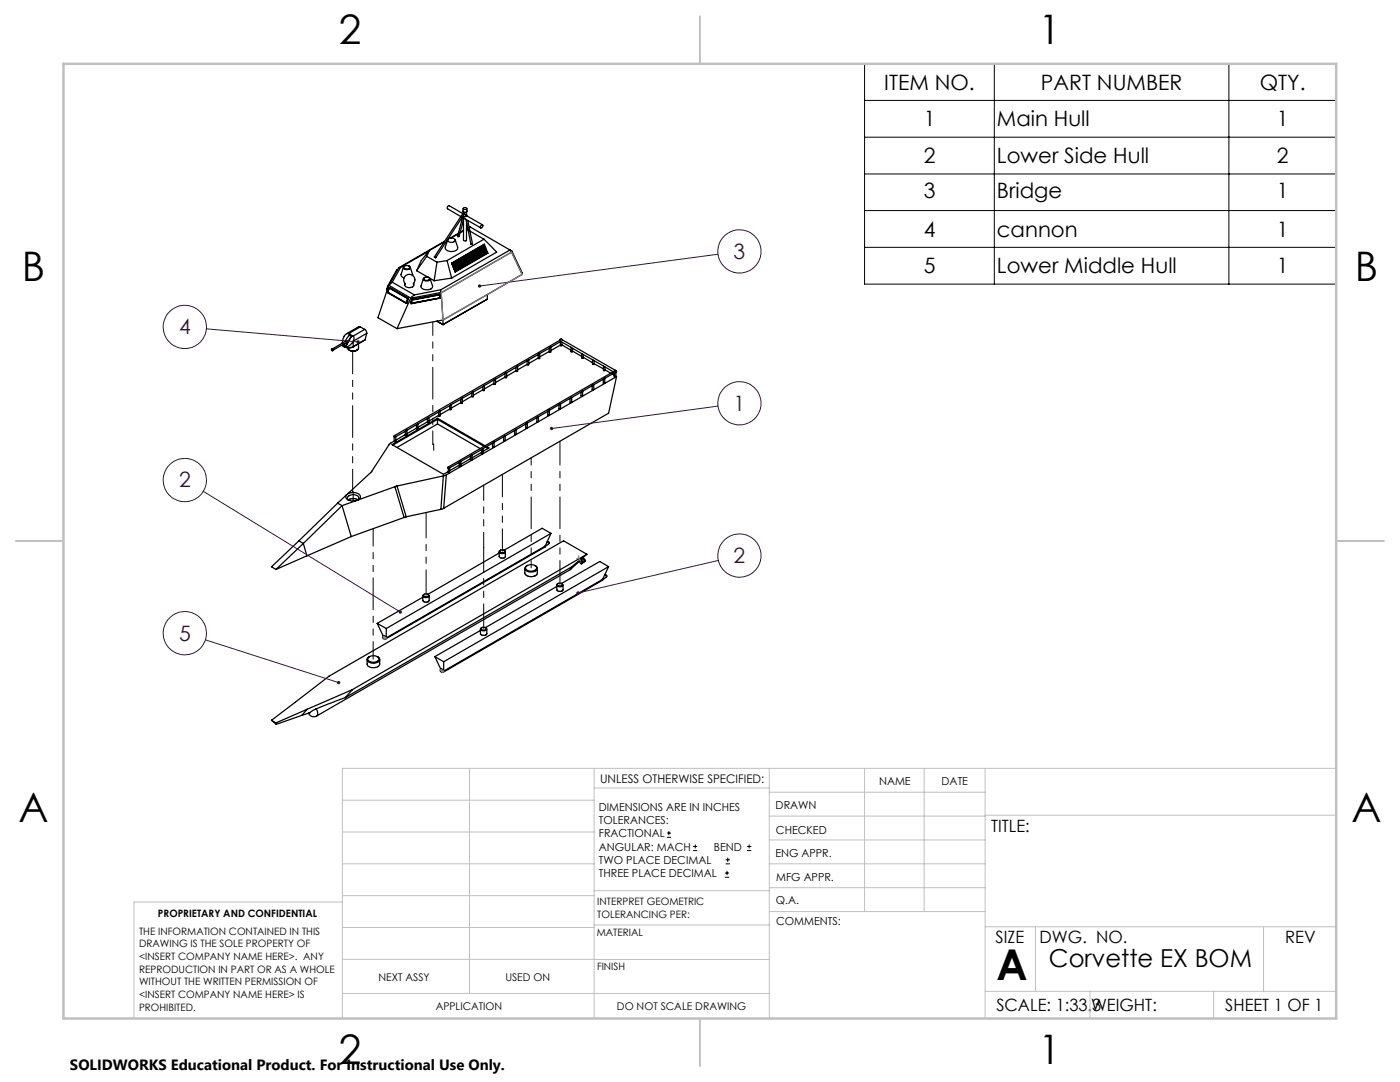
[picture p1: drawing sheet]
<svg xmlns="http://www.w3.org/2000/svg" width="279mm" height="216mm" viewBox="0 0 279 216" stroke-linecap="round" stroke-linejoin="round" font-family="sans-serif">
<g fill="none" stroke="#000" stroke-width=".25">
<path d="M77.2 57.7l.1 .1M77.2 57.7h.1M77.4 58.3h.1M77.4 57.1l-.2 .6M77.4 57.1h.1M77.4 58.3l3.6 2.1M77.4 57v.1M77.4 57h.1M77.6 57l-2.2 6.4 3.8 2.2M77.6 57.5l-.2 .9 3.6 2.1M77.6 56.9v.1M77.6 56.9l4.3 2.5"/>
<path d="M77.6 57.5h.1M77.7 57.5l-.3 .8M77.7 57.5h-.1M77.7 57.5l3.6 2-.3 .9M77.7 57.5h.1M77.7 57.4l3.8 2.1M77.8 57.4l-.2 .1M77.8 57.4l3.5 2.1M78.3 56.3l4.4 2.5M78.3 56.3l-.7 .6M79.2 53.9h.1M79.2 53.9l-1.8 3.1"/>
<path d="M79.6 53.4h.1M79.6 53.4l-2 3.6M80 53.3l-1.7 3M80 53.3l-.4 .1M80.5 53.3l-.5 1.5a.62 .62 0 0 0 .6 .7M80.7 53.1l.5-.1a.4 .4 0 0 1 .6 .3 .4 .4 0 0 1-.6 .4h-.1a.34 .34 0 0 1-.4-.2 .34 .34 0 0 1 0-.4zM80.8 53.1h-.1a.36 .36 0 0 0-.2 .5 .36 .36 0 0 0 .5 .2l.7-.1a.31 .31 0 0 0 .2-.3 .31 .31 0 0 0-.3-.3M80.8 56.5v.4a1.03 1.03 0 0 0 1.8 0v-.4M80.9 56.7a1.11 1.11 0 0 1 0-1.6 1.11 1.11 0 0 1 1.6 0 1.11 1.11 0 0 1-.1 1.6M81.3 59.5l.1 .2M81.3 59.5h.2M81.4 59.7l-.3 .7"/>
<path d="M81.4 59.7h.1M81.5 59.5v.2M81.5 59.7l-.3 .7M81.9 53.3l.4 1.7M81.9 59.4l.1 .1M82 59.5l-2.8 6.1M82.2 59.8l-.3 .6M82.2 59.8v.1M82.2 59.9l-.2 .5M82.3 59.7l-.1 .1M82.3 59.7v.1M82.3 59.8l-.1 .1"/>
<path d="M82.7 58.8l-.8 .6M83.1 54l2.3 1.3M84.5 55.6l-.5 1.4a1.13 1.13 0 0 0 1.7 .7 .66 .66 0 0 0 .6-.7l-.5-1.4M84.6 55.5a.68 .68 0 0 1 .7-.3 .68 .68 0 0 1 .5 .6 .77 .77 0 0 1-1.3-.2zM84.6 55.5a.59 .59 0 0 1 .6-.2 .59 .59 0 0 1 .5 .4 .57 .57 0 0 1-.6 .3 .57 .57 0 0 1-.5-.5zM85.2 51.2l-2.1 2.8M85.2 51.2l2 1.1M85.7 50.1l-5.7 3.2M85.7 50l-1.6 2-1 2M85.7 50l-.5 1.2M85.8 55.5l.8 .5M86.7 51.3l.2 .1z"/>
<path d="M87.2 52.3l-.6 3.7M87.6 58.7l.2 .1M87.6 58.7l-5.3 1M87.6 58.7l.1 .1M87.7 58.8h.1v.7l-5.7 1.1-.1-.2M87.7 58.8l.1 .1M87.7 58.8l-5.4 1.1-.2 .6M87.7 58.8l-5.4 1M87.7 59.5l-5.6 1M87.7 58.8v.1M87.7 59.4v.1M87.7 58.9l.1 .5"/>
<path d="M87.7 59.4l-5.6 1.1M87.7 58.9h.1M87.8 59.4h-.1M87.8 58.9v.5M87.8 59.4h.1M87.8 59.4l-.1 .1M87.9 58.4l-5.9 1.1M87.9 58.4h.2M88 57.8l-5.3 1M88 57.8l-.1 .6M88.1 58.4l.3 5.5M88.7 48.3l-3 1.7"/>
<path d="M88.7 48.2l-9.1 5.2M89.2 52l-2 .3M89.2 52l.9 3.5M89.4 47.8h-.1M89.5 47.7a.78 .78 0 0 1 1.3 .3 .79 .79 0 0 1-.8 .4 .79 .79 0 0 1-.6-.6zM90.1 55.5l-3.5 .5M90.1 52.5l6.6-3.8 .7 1.8-6.6 3.8zM90.8 47.8l.5 1.5a1.01 1.01 0 0 1-1.3 .9l-.7-.2a.58 .58 0 0 1-.4-.7l.5-1.5-.1 .1M91.4 46.7l-1.4 .8M91.5 46.6l-1.7 1M92.3 43.4l.2 .1M92.3 43.4l-1 3.7 .1 .1h.2l.9-3.3"/>
<path d="M92.4 42.6l-2.8-1.6-.3 .2v.5l2.7 1.5M92.4 41.6v.6l.3 .2 .5-.1v-.7M92.5 41.5l.4-.1a.22 .22 0 0 1 .3 .2 .22 .22 0 0 1-.4 .2 .24 .24 0 0 1-.3 0 .24 .24 0 0 1 0-.3zM92.5 42.4l.2 .3-5.8 8.7M92.5 43.5v4.4l.2 .2 .4-.2v-3.4M92.5 43.5l3.5 2M92.5 43l.1 .3 .3-.1M92.5 42.4l-5.8 8.9M92.5 42.3v.1M92.5 46.1l-.7 .3M92.5 46l-.7 .4M93 42.7l.2 .4-.3 .1z"/>
<path d="M93 43.8l1 4.9M93.1 42.3v.6M93.2 43.1l3.1 1.8M93.3 45.5l-.2 .1M93.3 44l1 4.6-.3 .1M93.3 45.6l-.2 .1 .3 .2M93.8 46.1l2.8 1.6M93.8 45.3l-.2 .1M93.8 45.3l8 4.6M93.8 45.3h-.2M94 48.7h.1M96 45l.1-.1a.21 .21 0 0 1 .3 0 .21 .21 0 0 1-.1 .4 .25 .25 0 0 1-.1 .2 .25 .25 0 0 1-.3-.1z"/>
<path d="M96.5 48.8v.1M96.5 48.9l.1 .1M96.5 48.9l-6.3 3.6M96.6 49v.1M96.6 49l-6.4 3.6M96.6 47.7l2.5 2.6-9 5.2M96.6 47.7l-7.4 4.3M96.6 49.1l.1 .1M96.6 49.1l-6.4 3.7M96.7 49.2v.1M96.7 49.2l-6.4 3.7M96.7 49.3v.1"/>
<path d="M96.7 49.3l-6.4 3.7M96.7 49.4l.1 .1M96.7 49.4l-6.3 3.7M96.8 49.5v.2M96.8 49.5l-6.4 3.7M96.8 49.7l.1 .1M96.8 49.7l-6.3 3.6M96.9 49.8v.1M96.9 49.8l-6.4 3.6M96.9 49.9l.1 .1M96.9 49.9l-6.3 3.7M97 50v.1l-6.4 3.7"/>
<path d="M97 50l-6.4 3.7M97 50.1v.1M97 50.2l.1 .1M97 50.2l-6.3 3.7M97.1 50.3l.1 .1M97.1 50.3l-6.4 3.7M97.2 50.4v.1M97.2 50.4l-6.4 3.7M97.2 50.5l-6.4 3.7M97.2 50.5h.2M97.3 58.8l-8.9 5.1M97.3 58.8v.9"/>
<path d="M97.3 59.7l-8.9 5.1M97.3 59.7l-.2 .1M101.8 49.9l-13.8 7.9M101.8 49.9l.3 .4M101.8 49.9l.4 .2M102.1 50.3l-14 8.1M102.1 50.3l2.1 4.5M102.2 50.1l-.1 .2M102.2 50.1l2 4.4v.3M104.2 54.8l-6.9 4M66.1 69.7h.3v.3zM66.2 69.7l.2 .1v.2z"/>
<path d="M66.4 69.6l.2 .2M66.4 69.6l2.9-1.6-.1 .3-2.6 1.5M66.4 69.6h-.2M66.6 69.8l-.2 .2M68.4 68.8l.1 .2M68.5 69l-.1-.2a1.57 1.57 0 0 0 2 .4M68.5 69l.5 .3M68.5 69h.1M68.8 68.6l-.3 .4M68.8 68.9l.3 .1M68.8 68.9l-.3 .1M68.8 68.5v.4"/>
<path d="M69 69.3h.1M69.3 68.7l-.3 .6M69.4 69.4a1.29 1.29 0 0 0 1.8 .5M69.6 66.6a1.44 1.44 0 0 0-1.3 1.7v.1v-.1M69.6 66.6l.2 .1M69.7 67l-.8 1.1M69.7 69.9l.6 .2 .9-.2M69.8 66.8l-.1 .2M69.8 66.8l.4 .2M69.8 66.7l-.1 .3M69.8 66.7l.4 .3M69.8 66.7v.1"/>
<path d="M70.1 67.2l-.5 .7-.3 .8M70.1 67.2l-.8 1.5M70.2 67l-.1 .2M70.2 67l.3 .1M70.5 67.1a.77 .77 0 0 1 0 1M70.5 68.1l-.4 .5a1.42 1.42 0 0 1-1.1 .7M70.5 69.2l-.9 .2-.6-.1M70.5 69.2h-.1M70.5 68.1v1.1M71.5 68.6v1l-.3 .3M71.9 65.2h-.3l-2.5 1.4M71.9 65.2l-2.3 1.4"/>
<path d="M71.9 65.2l.9 .5M72.8 65.7l.3 .4 .1 .4M72.8 65.7l-2.3 1.4M72.8 67.8h.1M72.8 67.8l-2.4 1.4M73.2 66.5l-2.7 1.6M73.2 66.5l-.4 1.3M81 60.4h.1M81.1 60.4l-.1 .1M81.1 60.4h.1M81.2 60.4l-.2 .1M81.9 60.4l.1 .2"/>
<path d="M81.9 60.4h.1M82.1 60.5h.1M87.2 64.1l1.2 .7M88.4 64.8h.1M88.4 63.9l-9.2 1.7M88.4 63.9v.9M92.3 79.5v1h-.2h-.2v-.8M92.3 79.5l-2.3 1.3M94.2 79.1l-1.9 1.1M94.5 78.2l-.1 1h-.2v-.8M94.5 78.2l-2.2 1.3M96.3 77.8l-1.8 1.1"/>
<path d="M96.7 76.9l-.1 1.1-.3-.1v-.8M96.7 76.9l-2.2 1.3M98.6 76.5l-1.9 1.1M98.9 75.7l-.1 1-.2-.1v-.8M98.9 75.7l-2.2 1.2M100.8 75.2l-1.9 1.1M101.1 74.4v.9l-.2 .1h-.1v-.8M101.1 74.4l-2.2 1.3M103 74l-1.9 1.1M103.3 73.1h.1M103.3 73.1l-2.2 1.3M103.3 73.1v1l-.3-.1v-.7"/>
<path d="M105.2 72.7l-1.9 1.1M105.5 71.8l-.1 1h-.2v-.8M105.5 71.8l-2.2 1.3M107.4 71.4l-1.9 1.1M107.7 70.6l-.1 1-.2-.1v-.8M107.7 70.6l-2.2 1.2M109.6 70.1l-1.9 1.1M109.9 69.3l-.1 1-.2-.1v-.7M109.9 69.3l-2.2 1.3M109.9 69.3l2-1.2v-.2l-33.2 19.1M111.7 67.9l.2-.3 11.1 6.4M111.8 68.2l.1 .8 .2-.1v-.6"/>
<path d="M111.8 68.9l-1.9 1.1M111.9 68.1l10.5 6.1M112 67.7h.1M112.1 67.7l.2 .1M112.1 68.8l1.8 1.1M113.9 69.3l.1 .9h.3v-.7M114.1 79.3v1l-.2 .1-.1-.1v-.8M114.1 79.3l-2.2 1.3M114.3 70.1l1.8 1M116.1 70.6l.1 .9 .2-.1v-.7M116.3 78.1l-.1 1-.2-.1v-.8M116.3 78.1l-2.2 1.2"/>
<path d="M116.4 71.3l1.9 1.1M118.3 71.8l.1 .9h.2v-.7M118.5 76.8l-.1 1h-.2v-.8M118.5 76.8l-2.2 1.3M118.6 72.6l1.8 1M120.4 73.1v.8l.2 .1 .2-.1v-.7M120.7 75.5l-.1 1h-.2v-.8M120.7 75.5l-2.2 1.3M120.8 73.8l1.1 .7M122.2 74.6l.4 .3M122.6 74.4l.1 .8h.2v-.8M122.7 74.4l-.1-.4-33.2 19.2"/>
<path d="M122.7 74.4l-2 1.1M122.7 74.4h.1M122.8 73.9l.2 .1M122.9 75.1h.1M123 75.1l-33.9 19.7M123 75.1l-1.5 7.3-33 19M69.1 98.8a.86 .86 0 0 0 .2 .9 .86 .86 0 0 0 .8 .2h.9M69.1 98.8l-1.7 1.6M69.4 98.6a1.87 1.87 0 0 1 2.5 .4v.3l-.5 .5M69.4 98.6l-.3 .2M71 99.9l-2.7 1M71.4 99.8l-.6-.3-1.1 .1a.26 .26 0 0 1-.4 0 .26 .26 0 0 1 .1-.4 1.41 1.41 0 0 1 2.2 .1l-.2 .5"/>
<path d="M71.4 99.8l-.4 .1M78.4 88.8l8.9-5.1 9.3 5.3M78.7 88l-1 .6-3.5 5.6-4.8 4.4M78.7 87.1v1l.1 .1 .2-.1v-1M78.7 87.1h.1M78.8 87.1v.1l-.1-.2v.2M78.8 87.2h.1M78.8 97.1l1.8 6.2M78.8 97.1l-7.4 2.7M79 87.1l-.2 .1M79.2 97l-.4 .1M79.2 97l1.9 6.1"/>
<path d="M80.9 86.7l-1.9 1.1M81.2 85.9l-.1 1-.2-.1v-.8M81.2 85.9l-2.2 1.2M83.1 85.4l-1.9 1.1M83.4 84.6l-.1 1-.2-.1v-.7M83.4 84.6l-2.2 1.3M85.3 84.2l-1.9 1.1M85.6 83.3v1h-.1l-.2-.1v-.7M85.6 83.3l-2.2 1.3M87.3 83.5l-9.1 5.2 10.3 6 1-.6M87.3 83.5l9.5 5.4M87.3 84.6l-8.1 4.7"/>
<path d="M87.3 84.6l8.5 4.9M87.3 83.5v1.1M87.5 82.9l-1.9 1.1M87.8 82.1v.9l-.1 .1-.2-.1v-.8M87.8 82.1l-2.2 1.2M88.5 95l-9.3 2M88.5 95l-.5 6.6M89.1 94.8l-.6 .2M89.1 94.8l-.6 6.6M89.5 93.3v1.1l.2-.1v-1M89.5 93.3h.1M89.6 93.3v.2v-.2l-.2-.1 .1 .2"/>
<path d="M89.7 93.3l-.1 .2M89.7 81.6l-1.9 1.1M90 80.8h.1M90 80.8l-2.2 1.3M90 80.8v1l-.3-.1v-.7M91.7 92.8l-2 1.1M91.9 92.1h.1M91.9 92.1l-2.2 1.2M91.9 80.4l-1.9 1.1M92 92.1l-.1 1-.2-.1v-.7M93.9 91.5l-1.9 1.1M94.2 90.8l-.1 1h-.2v-.8"/>
<path d="M94.2 90.8l-2.2 1.3M96.1 90.3l-1.9 1.1M96.4 89.5l-.1 1.1-.2-.1v-.8M96.4 89.5l-2.2 1.3M96.4 89.9l.2 .1M96.9 89.2l.5 .3M97.1 89.1l.5 .3-1.2 .7M98.6 88.3l-.1 1-.2-.1v-.8M98.6 88.3l-2.2 1.2M100.8 87v.9l-.2 .1-.1-.1v-.7M100.8 87l-2.2 1.3M103 85.7v1l-.3-.1v-.7"/>
<path d="M103 85.7l-2.2 1.3M105.2 84.4v1h-.3v-.8M105.2 84.4l-2.2 1.3M107.5 83.1l-.1 1.1-.3-.1v-.8M107.5 83.1l-2.3 1.3M109.6 81.9l-.1 1-.2-.1v-.7M109.6 81.9l-2.1 1.2M111.9 80.6l-.1 1h-.3v-.8M111.9 80.6l-2.3 1.3M59.7 107.9l-5.5 5.2 .9 .5M59.7 107.9l.8 .5M60.5 108.4l-5.4 5.2"/>
<path d="M60.5 108.4l.7 2.5M61.2 110.9l-6.1 2.7M67.4 100.4l.9 .5M67.4 100.4l-7.7 7.5M68.3 100.9l1.8 6.2M68.3 100.9l-7.8 7.5M70.1 107.1l-8.9 3.8M80.6 103.3l-10.5 3.8M81.1 103.1l-.5 .2M84.4 118.9v.9a.74 .74 0 0 0 1.3 0v-.9M84.4 119.2l-9.1 5.2M84.6 118.7l.3-.2a.36 .36 0 0 1 .5 .1 .36 .36 0 0 1 0 .5 .36 .36 0 0 1-.5 0l-.3-.2z"/>
<path d="M88 101.6l-6.9 1.5M88.5 101.4l-.5 .2M99.6 110.1v.9a.71 .71 0 0 0 1.3 0v-.9M99.6 110.3l-14.2 8.3h.1a.36 .36 0 0 1 .1 .5 .36 .36 0 0 1-.5 .1h-.2a.34 .34 0 0 1-.5-.2 .34 .34 0 0 1 .3-.4M99.8 109.9l.4-.2a.36 .36 0 0 1 .5 .1 .36 .36 0 0 1-.1 .5 .36 .36 0 0 1-.4 0 .32 .32 0 0 1-.4-.4zM104.7 113.4v.9a1.49 1.49 0 0 0 2.4 .3l.1-1.2M105 113a1.42 1.42 0 0 1 2.1 .3 1.24 1.24 0 0 1-1.1 .7 1.24 1.24 0 0 1-1.1-.7zM105.2 112.9l-.1 .1a.61 .61 0 0 0-.3 .7 .61 .61 0 0 0 .7 .4l.5 .1 .8-.2a.57 .57 0 0 0 .4-.6 .57 .57 0 0 0-.4-.5M108.7 109.2l-31.7 18.3M108.8 109l-.1 .2M108.8 109l-31.7 18.3M109.3 108.1a.24 .24 0 0 1 .3 .1 .24 .24 0 0 1-.1 .3"/>
<path d="M109.3 108.1l.2 .1v.3M109.3 108.1h-.1M109.5 108.5l-.8 .6M110 106.4l-1.8-1-7.6 4.4a.4 .4 0 0 1 .2 .6 .4 .4 0 0 1-.6 .1l-.2-.1a.32 .32 0 0 1-.4-.3 .32 .32 0 0 1 .3-.3M110 106.4l-32.9 19M110 106.4l-1.2 2.6M111.1 116.7v1a.71 .71 0 0 0 1.3 0v-1M111.1 117l-14.2 8.2a.35 .35 0 0 1 .2 .5 .35 .35 0 0 1-.5 .2h-.3a.33 .33 0 0 1-.4-.2 .33 .33 0 0 1 .3-.5M111.3 116.5l.4-.2a.35 .35 0 0 1 .4 .1 .35 .35 0 0 1 0 .5 .35 .35 0 0 1-.4 0 .3 .3 0 0 1-.4-.1 .3 .3 0 0 1 0-.3zM114.1 113.1l-.3 .6-50.6 29.2M114.1 113.1l-45.2 26.1M115.9 111.7l-.1 .2-1.9 1.7"/>
<path d="M115.9 111.6l.2 .9-.3-.1-.1-.5M116.1 111.4a.5 .5 0 0 1 .5 .7l-.7-.5M116.3 111.3a.44 .44 0 0 1 .5 .3 .44 .44 0 0 1-.2 .5M116.3 112l-.1 .4M116.3 112.4l-.3 .1M117.1 110.6l-4.6-2.7-46.8 27-11.5 8.8M117.1 110.6l-46.8 27M117.1 110.6l-3 2.5M120.2 115.8l-31.7 18.3M120.3 115.6l-.1 .2M120.3 115.6l-31.8 18.3M120.8 114.7a.24 .24 0 0 1 .3 .1 .24 .24 0 0 1-.1 .3"/>
<path d="M120.8 114.7l.2 .1v.3M120.8 114.7l-.1 .1M121 115.1l-.8 .7M121.5 113.1l-1.8-1.1-7.6 4.4 .1 .1a.36 .36 0 0 1 .1 .5 .36 .36 0 0 1-.5 .1h-.3a.32 .32 0 0 1-.4-.3 .32 .32 0 0 1 .3-.4M121.5 113.1l-1.2 2.5M121.5 113.1l-33 18.9M68.9 139.2l-5.8 2.3M70.3 137.6l-9 3.9M70.3 137.6l-1.4 1.6M73.3 131.6v.9a1.49 1.49 0 0 0 2.4 .3l.1-1.2M73.6 131.1a1.49 1.49 0 0 1 2 .3 1.27 1.27 0 0 1-1.1 .8 1.27 1.27 0 0 1-1.1-.7zM73.7 131a.63 .63 0 0 0-.4 .8 .63 .63 0 0 0 .7 .5h1a.64 .64 0 0 0 .7-.5 .64 .64 0 0 0-.4-.8"/>
<path d="M75.3 124.4l1.8 1M75.3 124.4l1.1 2.5M77.1 127.3l-.1-.2a.37 .37 0 0 0-.4-.3 .37 .37 0 0 0-.3 .4 .37 .37 0 0 0 .4 .3h.3M77.1 127.3l-.1 .2M77.1 125.4v1.9M86.8 131l1.7 1M86.8 131l1.1 2.5M88.5 133.9v-.1a.35 .35 0 0 0-.4-.4 .35 .35 0 0 0-.3 .4 .35 .35 0 0 0 .3 .3h.4M88.5 133.9v.2M88.5 132v1.9M95.9 125.5v.9a.75 .75 0 0 0 1.3 0v-.9M95.9 125.8l-9.1 5.2"/>
<path d="M96.1 125.3l.3-.2a.36 .36 0 0 1 .5 .1 .36 .36 0 0 1 0 .5 .36 .36 0 0 1-.5 0 .27 .27 0 0 1-.3-.1 .27 .27 0 0 1 0-.3zM54.2 143.7l.9 .6M54.2 143.7l.9 .8M55.1 144.3v.2M60.3 142.7l-5.2 1.8M61.3 141.5l-6.2 2.8M61.3 141.5l-1 1.2M61.6 142.3a1.09 1.09 0 0 0 1.6 .6M63.1 141.5l-1.2 .7-1.6 .5M63.1 141.5l.3 .5a.74 .74 0 0 1-.2 .9"/>
<circle cx="122.9" cy="74.3" r=".19"/>
</g>
<g fill="none" stroke="#000" stroke-width=".2" stroke-dasharray="6.3 1.3 1.3 1.3 1.3 1.3">
<path d="M69.4 69.4a1.27 1.27 0 0 0 1.9 .5M71.3 69.9l.3-.5M70.4 98.2l.1-.1M70.5 100v-.6M70.5 98.1v1.9M71.4 99.7l-.9-.2-1 .2M86.4 88.7l.2-.1M86.6 88.6v1.3M84.4 119.8l.4 .3 .7-.1M96.5 109.2h.1M99.6 111l.4 .3h.7M100.7 111.3l.2-.3"/>
<path d="M104.8 114.3a1.48 1.48 0 0 0 2.1 .5M106.9 114.8l.4-.5M111.1 117.6l.4 .4 .7-.1M112.2 117.9l.2-.3M75.4 131.1a.61 .61 0 0 1 .3 .7 .61 .61 0 0 1-.6 .4 1.27 1.27 0 0 1-1.8-.7l.3-.4M85.5 120l.2-.2M95.9 126.4l.4 .4 .7-.1M97 126.7l.2-.3"/>
</g>
<path d="M70.4 70.1v28.1" fill="none" stroke="#000" stroke-width=".2" stroke-dasharray="6.3 1.3 1.3 1.3 1.3 1.3" stroke-dashoffset="1.8"/>
<path d="M85 102.3v16.5" fill="none" stroke="#000" stroke-width=".2" stroke-dasharray="6.3 1.3 1.3 1.3 1.3 1.3" stroke-dashoffset="1.3"/>
<path d="M100.3 94.7v15.3" fill="none" stroke="#000" stroke-width=".2" stroke-dasharray="6.3 1.3 1.3 1.3 1.3 1.3" stroke-dashoffset="1.9"/>
<path d="M86.4 64.2v24.5" fill="none" stroke="#000" stroke-width=".2" stroke-dasharray="6.3 1.3 1.3 1.3 1.3 1.3" stroke-dashoffset="3.6"/>
<path d="M111.8 88v28.6" fill="none" stroke="#000" stroke-width=".2" stroke-dasharray="6.3 1.3 1.3 1.3 1.3 1.3" stroke-dashoffset="1.6"/>
<path d="M96.5 109.2v16.2" fill="none" stroke="#000" stroke-width=".2" stroke-dasharray="6.3 1.3 1.3 1.3 1.3 1.3" stroke-dashoffset="1.4"/>
<path d="M96.5 96.8v12.4" fill="none" stroke="#000" stroke-width=".2" stroke-dasharray="6.3 1.3 1.3 1.3 1.3 1.3" stroke-dashoffset="3.3"/>
<path d="M106 113.3v-21.9" fill="none" stroke="#000" stroke-width=".2" stroke-dasharray="6.3 1.3 1.3 1.3 1.3 1.3" stroke-dashoffset="4.9"/>
<path d="M74.5 131.5v-26" fill="none" stroke="#000" stroke-width=".2" stroke-dasharray="6.3 1.3 1.3 1.3 1.3 1.3" stroke-dashoffset="2.9"/>
<g fill="none" stroke="#000" stroke-width=".2">
<path d="M172.5 12.7h94.2v44h-94.2zM198.4 12.7v44M245.3 12.7v44M172.5 20h94.2M172.5 27.4h94.2M172.5 34.7h94.2M172.5 42h94.2M172.5 49.4h94.2M133.1 167.1h.8M133.1 166.2h.8M133.5 165.8v.9M138.3 169.7h.8"/>
<path d="M138.3 168.9h.8M138.7 168.5v.8M144.7 175h.8M144.7 174.2h.8M144.8 172.4h.9M144.8 171.6h.9M145.1 173.8v.8M145.2 171.1v.9M149.1 169.7h.8M149.1 168.9h.8M149.5 168.5v.8"/>
</g>
<g fill="none" stroke="#400040" stroke-width=".2">
<path d="M143.3 50.7l-47.6 6.4M41.2 65.6l30.2 2.6M40.6 98l39.3 24.1M143.3 81l-33.2 4.5M143.4 111.8l-28 6.5M41 127.7l26.6 8.5"/>
<circle cx="147.6" cy="50.2" r="4.3"/>
<circle cx="36.9" cy="65.2" r="4.3"/>
<circle cx="36.9" cy="95.8" r="4.3"/>
<circle cx="147.6" cy="80.5" r="4.3"/>
<circle cx="147.6" cy="110.8" r="4.3"/>
<circle cx="36.9" cy="126.3" r="4.3"/>
</g>
<path d="M88.1 58.4l14-8.1 2.1 4.5-15.8 9.1zM115.5 110.9v.5l.4 .5M76.5 127l.6 .3a.3 .3 0 0 1-.4 .2 .3 .3 0 0 1-.2-.4zM88 133.6l.5 .3a.28 .28 0 0 1-.3 .2 .28 .28 0 0 1-.2-.4z" fill="none" stroke="#808080" stroke-width=".25"/>
<g fill="none" stroke="#c0c0c0" stroke-width=".2">
<path d="M68.3 159.7h50.3M93.7 153.3v44.9M118.6 153.3v49.9M118.6 157.2h34.9M153.5 153.3v49.9M153.5 158.1h43.1M172.5 153.3v28.6M184.4 153.3v28.6M196.6 153.3v49.9M266.7 153.3h-198.4v49.9M68.3 178.7h50.3M68.3 172.4h50.3"/>
<path d="M68.3 166h50.3M68.3 180h-41.6v23.2M118.6 177.7h35M153.5 167.6h43.1M153.5 162.8h43.1M153.5 172.4h43.1M153.5 177.1h43.1M196.6 162.7h70.1M68.3 198.2h85.2M68.3 191.4l85.2 .1M68.3 185.1h50.3M118.6 184.6h35"/>
<path d="M153.6 181.9h43M196.6 197.8h70.1M196.6 184.9h70.1M206.7 184.9v12.9M217.5 197.8v5.4M242.2 197.8v5.4M252.2 184.9v12.9"/>
</g>
<path d="M139.7 3.2v9.5M3.1 107.9h9.6M266.7 107.9h9.5M139.7 203.2v9.6" fill="none" stroke="#c0c0c0" stroke-width=".25"/>
<path d="M12.7 12.7h254v190.5h-254z" fill="none" stroke="#c0c0c0" stroke-width=".5"/>
<path d="M115.5 111.4h-.4" fill="none" stroke="#808080" stroke-width=".2"/>
<path d="M95.4 56.9v.2h.3h-.3a.35 .35 0 0 0 .5 .2 .35 .35 0 0 0 .1-.5 .35 .35 0 0 0-.6 .1zM109.9 85.2l-.2 .3h.4h-.4a.34 .34 0 0 0 .5 .3 .34 .34 0 0 0 .2-.5 .34 .34 0 0 0-.5-.1zM115 118.1v.3l.4-.1-.4 .1a.34 .34 0 0 0 .5 .2 .34 .34 0 0 0 .1-.5 .34 .34 0 0 0-.6 0zM67.4 135.9a.34 .34 0 0 0 0 .6 .34 .34 0 0 0 .5-.2l-.3-.1 .3 .1a.35 .35 0 0 0-.1-.4 .35 .35 0 0 0-.4 0zM79.6 121.9v.2a.34 .34 0 0 0 .2 .4 .34 .34 0 0 0 .4-.2l-.3-.2 .3 .1a.35 .35 0 0 0-.1-.4 .35 .35 0 0 0-.5 .1zM71.2 68a.35 .35 0 0 0 .1 .5 .35 .35 0 0 0 .5-.2l-.4-.1 .4 .1a.35 .35 0 0 0-.2-.4 .35 .35 0 0 0-.4 .1z" fill="#400040"/>
<text font-size="8.5" x="198.9" y="195.5">A</text>
<g font-size="8.1">
<text x="67.6" y="8.9">2</text>
<text x="207.3" y="8.9">1</text>
<text x="4.4" y="56.1">B</text>
<text x="270.4" y="56.1">B</text>
<text x="3.7" y="164.1">A</text>
<text x="269.7" y="164.1">A</text>
<text x="67.6" y="212.4">2</text>
<text x="207.3" y="212.4">1</text>
</g>
<text font-size="4.9" x="209.3" y="193">Corvette EX BOM</text>
<g font-size="4.2">
<text x="176.5" y="17.9">ITEM NO.</text>
<text x="207.7" y="17.9">PART NUMBER</text>
<text x="251.4" y="17.9">QTY.</text>
<text x="184.3" y="25.2">1</text>
<text x="199" y="25.2">Main Hull</text>
<text x="254.8" y="25.2">1</text>
<text x="184.3" y="32.5">2</text>
<text x="199" y="32.5">Lower Side Hull</text>
<text x="254.8" y="32.5">2</text>
<text x="184.3" y="39.5">3</text>
<text x="199" y="39.5">Bridge</text>
<text x="254.8" y="39.5">1</text>
<text x="184.3" y="47.2">4</text>
<text x="199" y="47.2">cannon</text>
<text x="254.8" y="47.2">1</text>
<text x="184.3" y="54.5">5</text>
<text x="199" y="54.5">Lower Middle Hull</text>
<text x="254.8" y="54.5">1</text>
</g>
<g font-size="4.2" fill="#400040">
<text x="146.4" y="51.7">3</text>
<text x="35.7" y="66.7">4</text>
<text x="146.4" y="82">1</text>
<text x="35.7" y="97.3">2</text>
<text x="146.4" y="112.3">2</text>
<text x="35.7" y="127.8">5</text>
</g>
<g font-size="3.4">
<text x="197.8" y="166">TITLE:</text>
<text x="198.7" y="188.1">SIZE</text>
<text x="207.5" y="188.1">DWG. NO.</text>
<text x="256.5" y="188.2">REV</text>
<text x="198.8" y="201.7">SCALE: 1:33.3</text>
<text x="217.7" y="201.8">WEIGHT:</text>
<text x="244.5" y="201.7">SHEET 1 OF 1</text>
</g>
<text font-size="3" x="14" y="213.5">SOLIDWORKS Educational Product. For Instructional Use Only.</text>
<text font-size="2.4" x="119.8" y="156.2">UNLESS OTHERWISE SPECIFIED:</text>
<g font-size="2.2">
<text x="119.5" y="161.8">DIMENSIONS ARE IN INCHES</text>
<text x="154.8" y="161.4">DRAWN</text>
<text x="175.4" y="156.6">NAME</text>
<text x="187.9" y="156.7">DATE</text>
<text x="119.5" y="164.4">TOLERANCES:</text>
<text x="119.5" y="167.1">FRACTIONAL</text>
<text x="154.9" y="166.3">CHECKED</text>
<text x="119.5" y="169.7">ANGULAR: MACH</text>
<text x="119.5" y="172.4">TWO PLACE DECIMAL</text>
<text x="142.5" y="169.7">BEND</text>
<text x="154.8" y="171">ENG APPR.</text>
<text x="119.5" y="175">THREE PLACE DECIMAL</text>
<text x="154.9" y="175.7">MFG APPR.</text>
<text x="154.9" y="180.4">Q.A.</text>
<text x="154.9" y="184.6">COMMENTS:</text>
</g>
<g font-size="2.1">
<text x="75.5" y="195.7">NEXT ASSY</text>
<text x="100.9" y="195.7">USED ON</text>
<text x="86.9" y="201.5">APPLICATION</text>
<text x="123.1" y="201.6">DO NOT SCALE DRAWING</text>
</g>
<g font-size="2">
<text x="31.5" y="182.9">PROPRIETARY AND CONFIDENTIAL</text>
<text x="119.2" y="180.6">INTERPRET GEOMETRIC</text>
<text x="119.2" y="183.1">TOLERANCING PER:</text>
<text x="27.8" y="186.5">THE INFORMATION CONTAINED IN THIS</text>
<text x="27.8" y="189">DRAWING IS THE SOLE PROPERTY OF</text>
<text x="27.8" y="191.6">&lt;INSERT COMPANY NAME HERE&gt;. ANY</text>
<text x="119.1" y="186.7">MATERIAL</text>
<text x="27.8" y="194.1">REPRODUCTION IN PART OR AS A WHOLE</text>
<text x="27.8" y="196.6">WITHOUT THE WRITTEN PERMISSION OF</text>
<text x="119.1" y="193.5">FINISH</text>
<text x="27.8" y="199.1">&lt;INSERT COMPANY NAME HERE&gt; IS</text>
<text x="27.8" y="201.7">PROHIBITED.</text>
</g>
</svg>
